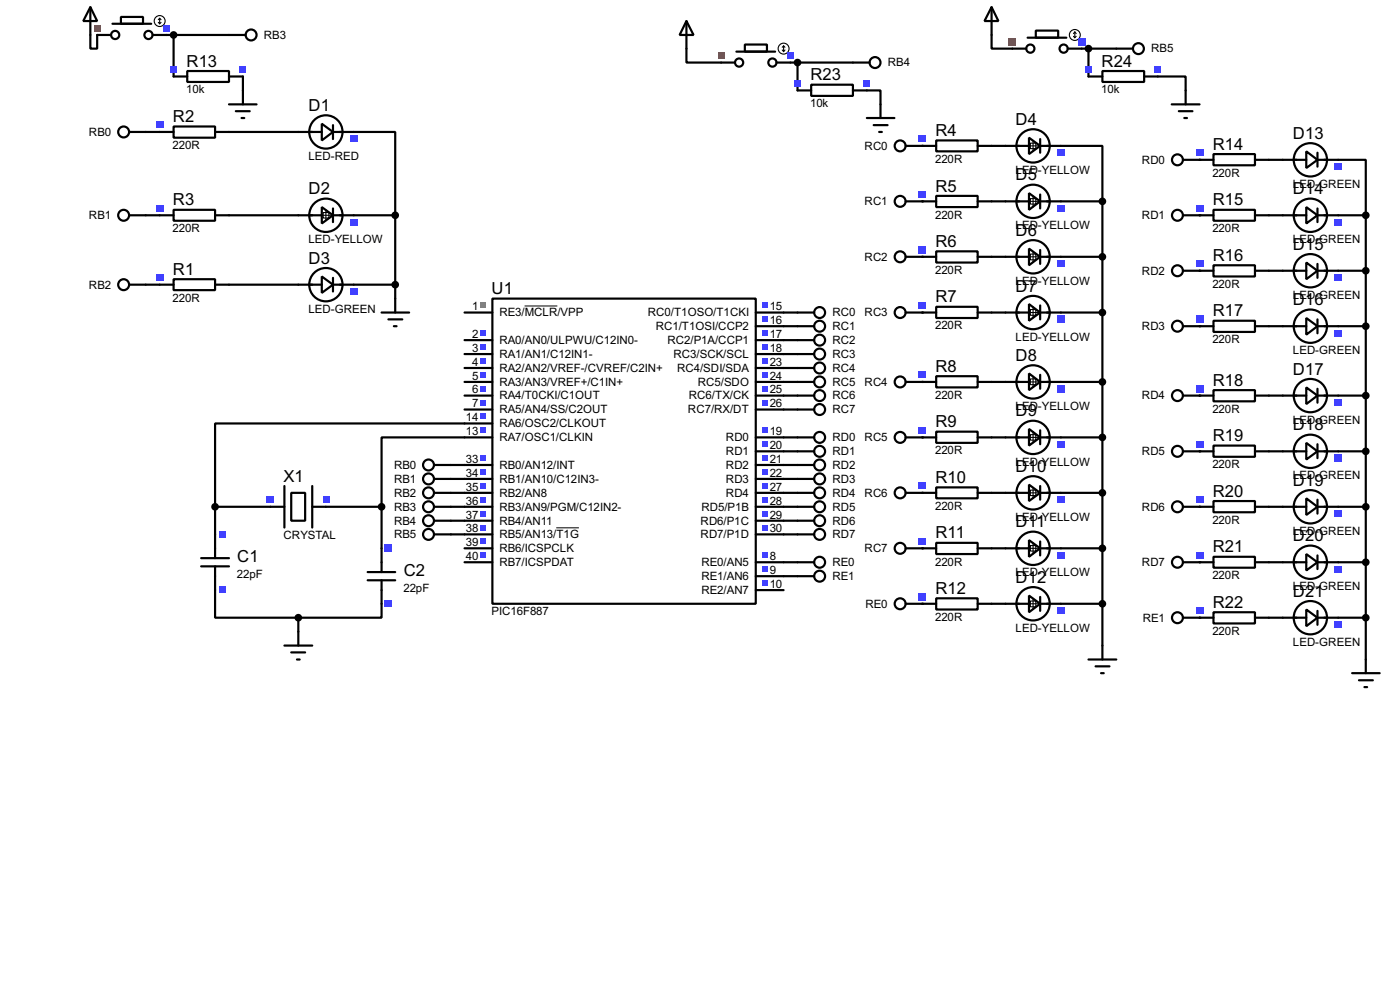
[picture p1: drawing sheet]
<svg xmlns="http://www.w3.org/2000/svg" width="256mm" height="180mm" viewBox="0 0 256 180" stroke-linecap="round" stroke-linejoin="round" font-family="sans-serif">
<g fill="none" stroke="#000" stroke-width=".4">
<path d="M16.6 6.4v2.5h1.2v-2.5M30.5 6.4h11.5M31.8 6.4v7.6M44.5 14v2.6M125.8 8.9v2.6h6.3M144.8 11.5h11.5M146.1 11.5v5.1M158.8 16.6h2.5v2.5M181.7 6.4v2.5h3.8M198.2 8.9h6.3M199.4 8.9v5.1M212.1 14h5.1v2.6"/>
<path d="M26.7 39.4h2.6M26.7 24.2h2.6M42 39.4h12.7M42 24.2h12.7M64.8 24.2h7.6v15.2M64.8 39.4h7.6M72.4 39.4v15.3M181.7 36.9h2.5M181.7 26.7h2.5M194.4 26.7h7.6v10.2M194.4 36.9h7.6M202 36.9v81.3"/>
<path d="M232.5 39.4h2.5M232.5 29.3h2.5M245.2 29.3h5v10.1M245.2 39.4h5M250.2 39.4v81.3M26.7 52.1h2.6M42 52.1h12.7M64.8 52.1h7.6M143.6 59.7h2.5M143.6 57.2h2.5M181.7 47h2.5M181.7 57.2h2.5"/>
<path d="M194.4 47h7.6M194.4 57.2h7.6M232.5 49.6h2.5M232.5 59.7h2.5M245.2 49.6h5M245.2 59.7h5M85.1 77.5h-45.7v15.3M143.6 72.4h2.5M143.6 69.9h2.5M143.6 67.4h2.5M143.6 64.8h2.5M143.6 62.3h2.5"/>
<path d="M143.6 75h2.5M181.7 69.9h2.5M194.4 69.9h7.6M232.5 72.4h2.5M245.2 72.4h5M39.4 92.8v5M39.4 92.8h12.7M52.1 89v7.6M53.4 90.2h2.5v5.1h-2.5zM57.2 92.8h12.7M57.2 89v7.6M69.9 92.8v7.6"/>
<path d="M82.6 92.8h2.5M82.6 90.2h2.5M82.6 85.1h2.5M82.6 87.7h2.5M82.6 95.3h2.5M82.6 97.8h2.5M85.1 80.1h-15.2v12.7M143.6 92.8h2.5M143.6 82.6h2.5M143.6 80.1h2.5M143.6 90.2h2.5M143.6 85.1h2.5"/>
<path d="M143.6 87.7h2.5M143.6 95.3h2.5M143.6 97.8h2.5M181.7 80.1h2.5M181.7 90.2h2.5M194.4 80.1h7.6M194.4 90.2h7.6M232.5 92.8h2.5M232.5 82.6h2.5M245.2 92.8h5M245.2 82.6h5M39.4 108v5.1h15.3"/>
<path d="M54.7 113.1v2.5M69.9 110.5v2.6h-15.2M143.6 102.9h2.5M143.6 105.5h2.5M181.7 100.4h2.5M181.7 110.5h2.5M194.4 100.4h7.6M194.4 110.5h7.6M232.5 102.9h2.5M232.5 113.1h2.5M245.2 102.9h5M245.2 113.1h5"/>
</g>
<g fill="#000">
<circle cx="169" cy="36.9" r=".2"/>
<circle cx="169" cy="26.7" r=".2"/>
<circle cx="219.8" cy="39.4" r=".2"/>
<circle cx="219.8" cy="29.3" r=".2"/>
<circle cx="169" cy="57.2" r=".2"/>
<circle cx="169" cy="47" r=".2"/>
<circle cx="219.8" cy="59.7" r=".2"/>
<circle cx="219.8" cy="49.6" r=".2"/>
<circle cx="169" cy="69.9" r=".2"/>
<circle cx="219.8" cy="72.4" r=".2"/>
<circle cx="169" cy="80.1" r=".2"/>
<circle cx="169" cy="90.2" r=".2"/>
<circle cx="219.8" cy="92.8" r=".2"/>
<circle cx="219.8" cy="82.6" r=".2"/>
<circle cx="169" cy="100.4" r=".2"/>
<circle cx="169" cy="110.5" r=".2"/>
<circle cx="219.8" cy="102.9" r=".2"/>
<circle cx="219.8" cy="113.1" r=".2"/>
</g>
<g fill="#4040ff">
<path d="M48.9 90.9h1.3v1.2h-1.3z"/>
<path d="M59.1 90.9h1.3v1.2h-1.3z"/>
</g>
<path d="M39.4 97.8v4.4M36.9 102.2h5.1M36.9 103.7h5.1M39.4 103.7v4.3" fill="none" stroke="#000" stroke-width=".4"/>
<g fill="#4040ff">
<path d="M40.1 97.2h1.2v1.3h-1.2z"/>
<path d="M40.1 107.4h1.2v1.2h-1.2z"/>
</g>
<path d="M67.4 104.7h5M67.4 106.2h5M69.9 100.4v4.3M69.9 106.2v4.3" fill="none" stroke="#000" stroke-width=".4"/>
<g fill="#4040ff">
<path d="M70.5 99.7h1.3v1.3h-1.3z"/>
<path d="M70.5 109.9h1.3v1.3h-1.3z"/>
</g>
<g fill="none" stroke="#000" stroke-width=".4">
<path d="M54.7 24.2h4.3M59 22.7l2 1.5-2 1.5zM61 22.9v2.6M61 24.2h3.8M52.1 118.2h5.1M53.4 119.4h2.5M54.7 115.6v2.6M54.4 120.7h.5"/>
<circle cx="59.7" cy="24.2" r="3.1"/>
</g>
<circle cx="54.6" cy="113.1" r=".5" fill="#000" stroke="#000" stroke-width=".4"/>
<path d="M64.2 24.8h1.3v1.3h-1.3z" fill="#4040ff"/>
<g fill="none" stroke="#000" stroke-width=".4">
<path d="M54.7 39.4h4.3M59 37.9l2 1.5-2 1.5zM61 38.2v2.5M61 39.4h3.8"/>
<circle cx="59.7" cy="39.4" r="3.1"/>
</g>
<path d="M58.7 39.4h2.1M59.2 38.9h1.1v1h-1.1zM59.7 38.4v2" fill="none" stroke="#000" stroke-width=".2"/>
<path d="M64.2 40.1h1.3v1.2h-1.3z" fill="#4040ff"/>
<g fill="none" stroke="#000" stroke-width=".4">
<path d="M54.7 52.1h4.3M59 50.6l2 1.5-2 1.5zM61 50.9v2.5M61 52.1h3.8"/>
<circle cx="59.7" cy="52.1" r="3.1"/>
</g>
<path d="M64.2 52.8h1.3v1.2h-1.3z" fill="#4040ff"/>
<g fill="none" stroke="#000" stroke-width=".4">
<path d="M17.8 6.4h2.6M20.6 4.4h7.1M22.2 3.1h4v1.3h-4zM28 6.4h2.5"/>
<circle cx="21.1" cy="6.4" r=".75"/>
<circle cx="27.2" cy="6.4" r=".75"/>
</g>
<g fill="none" stroke="#000" stroke-width=".2">
<path d="M29 4.1l.3 .3M29.3 3.4v1M29.3 3.4l-.3 .2M29.3 3.4l.2 .2M29.5 4.1l-.2 .3"/>
<circle cx="29.2" cy="3.9" r="1"/>
</g>
<path d="M17.2 4.5h1.3v1.3h-1.3z" fill="#ff4040"/>
<path d="M29.9 4.5h1.3v1.3h-1.3z" fill="#4040ff"/>
<g fill="none" stroke="#000" stroke-width=".4">
<path d="M132.1 11.5h2.6M134.9 9.5h7.1M136.5 8.2h4v1.3h-4zM142.3 11.5h2.5"/>
<circle cx="135.4" cy="11.5" r=".75"/>
<circle cx="141.5" cy="11.5" r=".75"/>
</g>
<g fill="none" stroke="#000" stroke-width=".2">
<path d="M143.3 9.2l.3 .3M143.6 8.4v1.1M143.6 8.4l-.3 .3M143.6 8.4l.2 .3M143.8 9.2l-.2 .3"/>
<circle cx="143.5" cy="8.9" r="1"/>
</g>
<path d="M131.5 9.6h1.3v1.2h-1.3z" fill="#ff4040"/>
<path d="M144.2 9.6h1.3v1.2h-1.3z" fill="#4040ff"/>
<g fill="none" stroke="#000" stroke-width=".4">
<path d="M185.5 8.9h2.5M188.3 6.9h7.1M189.8 5.6h4.1v1.3h-4.1zM195.6 8.9h2.6"/>
<circle cx="188.7" cy="8.9" r=".75"/>
<circle cx="194.8" cy="8.9" r=".75"/>
</g>
<g fill="none" stroke="#000" stroke-width=".2">
<path d="M196.7 6.7l.2 .2M196.9 5.9v1M196.9 5.9l-.2 .3M196.9 5.9l.3 .3M197.2 6.7l-.3 .2"/>
<circle cx="196.9" cy="6.4" r="1"/>
</g>
<path d="M184.8 7h1.3v1.3h-1.3z" fill="#ff4040"/>
<path d="M197.5 7h1.3v1.3h-1.3z" fill="#4040ff"/>
<path d="M31.8 14h2.5M34.3 13h7.7v2h-7.7zM42 14h2.5" fill="none" stroke="#000" stroke-width=".4"/>
<g fill="#4040ff">
<path d="M31.2 12.1h1.2v1.3h-1.2z"/>
<path d="M43.9 12.1h1.2v1.3h-1.2z"/>
</g>
<g fill="none" stroke="#000" stroke-width=".4">
<path d="M16.6 1.3l1.2 2.6h-2.5zM16.6 1.3v5.1M42 19.1h5M44.5 16.6v2.5M23.7 24.2h3M43.2 20.4h2.6M44.3 21.6h.5M29.3 52.1h2.5M31.8 51.1h7.6v2h-7.6zM39.4 52.1h2.6M69.9 57.2h5.1M71.2 58.5h2.5"/>
<path d="M72.2 59.7h.5M72.4 54.7v2.5"/>
<circle cx="22.6" cy="24.2" r="1"/>
</g>
<path d="M28.6 50.2h1.3v1.3h-1.3z" fill="#4040ff"/>
<g fill="none" stroke="#000" stroke-width=".4">
<path d="M23.7 39.4h3M184.2 26.7h4.3M188.5 25.2l2.1 1.5-2.1 1.5zM190.6 25.5v2.5M190.6 26.7h3.8M23.7 52.1h3M79.6 85.1h3M79.6 87.7h3M79.6 90.2h3"/>
<circle cx="22.6" cy="39.4" r="1"/>
<circle cx="189.2" cy="26.7" r="3.1"/>
<circle cx="22.6" cy="52.1" r="1"/>
<circle cx="78.5" cy="87.7" r="1"/>
<circle cx="78.5" cy="85.1" r="1"/>
<circle cx="78.5" cy="90.2" r="1"/>
</g>
<g fill="#000" stroke="#000" stroke-width=".4">
<circle cx="39.4" cy="92.8" r=".5"/>
<circle cx="69.9" cy="92.8" r=".5"/>
</g>
<path d="M188.3 26.7h2M188.8 26.2h1v1h-1zM189.3 25.7v2" fill="none" stroke="#000" stroke-width=".2"/>
<path d="M193.7 27.4h1.3v1.2h-1.3z" fill="#4040ff"/>
<g fill="none" stroke="#000" stroke-width=".4">
<path d="M184.2 36.9h4.3M188.5 35.4l2.1 1.5-2.1 1.5zM190.6 35.6v2.6M190.6 36.9h3.8"/>
<circle cx="189.2" cy="36.9" r="3.1"/>
</g>
<path d="M188.3 36.9h2M188.8 36.4h1v1h-1zM189.3 35.9v2" fill="none" stroke="#000" stroke-width=".2"/>
<path d="M193.7 37.5h1.3v1.3h-1.3z" fill="#4040ff"/>
<g fill="none" stroke="#000" stroke-width=".4">
<path d="M184.2 47h4.3M188.5 45.5l2.1 1.5-2.1 1.6zM190.6 45.8v2.5M190.6 47h3.8"/>
<circle cx="189.2" cy="47" r="3.1"/>
</g>
<path d="M188.3 47h2M188.8 46.5h1v1.1h-1zM189.3 46v2.1" fill="none" stroke="#000" stroke-width=".2"/>
<path d="M193.7 47.7h1.3v1.2h-1.3z" fill="#4040ff"/>
<g fill="none" stroke="#000" stroke-width=".4">
<path d="M184.2 57.2h4.3M188.5 55.7l2.1 1.5-2.1 1.5zM190.6 55.9v2.6M190.6 57.2h3.8"/>
<circle cx="189.2" cy="57.2" r="3.1"/>
</g>
<path d="M188.3 57.2h2M188.8 56.7h1v1h-1zM189.3 56.2v2" fill="none" stroke="#000" stroke-width=".2"/>
<path d="M193.7 57.8h1.3v1.3h-1.3z" fill="#4040ff"/>
<g fill="none" stroke="#000" stroke-width=".4">
<path d="M184.2 69.9h4.3M188.5 68.4l2.1 1.5-2.1 1.5zM190.6 68.6v2.6M190.6 69.9h3.8"/>
<circle cx="189.2" cy="69.9" r="3.1"/>
</g>
<path d="M188.3 69.9h2M188.8 69.4h1v1h-1zM189.3 68.9v2" fill="none" stroke="#000" stroke-width=".2"/>
<path d="M193.7 70.5h1.3v1.3h-1.3z" fill="#4040ff"/>
<g fill="none" stroke="#000" stroke-width=".4">
<path d="M188.5 78.5l2.1 1.6-2.1 1.5zM190.6 78.8v2.5M184.2 80.1h4.3M190.6 80.1h3.8"/>
<circle cx="189.2" cy="80.1" r="3.1"/>
</g>
<path d="M188.8 79.6h1v1h-1zM189.3 79v2.1M188.3 80.1h2" fill="none" stroke="#000" stroke-width=".2"/>
<path d="M193.7 80.7h1.3v1.3h-1.3z" fill="#4040ff"/>
<g fill="none" stroke="#000" stroke-width=".4">
<path d="M184.2 90.2h4.3M188.5 88.7l2.1 1.5-2.1 1.5zM190.6 89v2.5M190.6 90.2h3.8"/>
<circle cx="189.2" cy="90.2" r="3.1"/>
</g>
<path d="M188.3 90.2h2M188.8 89.7h1v1h-1zM189.3 89.2v2" fill="none" stroke="#000" stroke-width=".2"/>
<path d="M193.7 90.9h1.3v1.2h-1.3z" fill="#4040ff"/>
<g fill="none" stroke="#000" stroke-width=".4">
<path d="M188.5 98.9l2.1 1.5-2.1 1.5zM190.6 99.1v2.6M184.2 100.4h4.3M190.6 100.4h3.8"/>
<circle cx="189.2" cy="100.4" r="3.1"/>
</g>
<path d="M188.8 99.9h1v1h-1zM189.3 99.4v2M188.3 100.4h2" fill="none" stroke="#000" stroke-width=".2"/>
<path d="M193.7 101h1.3v1.3h-1.3z" fill="#4040ff"/>
<g fill="none" stroke="#000" stroke-width=".4">
<path d="M184.2 110.5h4.3M188.5 109l2.1 1.5-2.1 1.6zM190.6 109.3v2.5M190.6 110.5h3.8"/>
<circle cx="189.2" cy="110.5" r="3.1"/>
</g>
<path d="M188.3 110.5h2M188.8 110h1v1.1h-1zM189.3 109.5v2.1" fill="none" stroke="#000" stroke-width=".2"/>
<path d="M193.7 111.2h1.3v1.2h-1.3z" fill="#4040ff"/>
<g fill="none" stroke="#000" stroke-width=".4">
<path d="M235 29.3h4.3M239.3 27.7l2.1 1.6-2.1 1.5zM241.4 28v2.5M241.4 29.3h3.8"/>
<circle cx="240" cy="29.3" r="3.1"/>
</g>
<path d="M244.5 29.9h1.3v1.3h-1.3z" fill="#4040ff"/>
<g fill="none" stroke="#000" stroke-width=".4">
<path d="M235 39.4h4.3M239.3 37.9l2.1 1.5-2.1 1.5zM241.4 38.2v2.5M241.4 39.4h3.8"/>
<circle cx="240" cy="39.4" r="3.1"/>
</g>
<path d="M244.5 40.1h1.3v1.2h-1.3z" fill="#4040ff"/>
<g fill="none" stroke="#000" stroke-width=".4">
<path d="M235 49.6h4.3M239.3 48.1l2.1 1.5-2.1 1.5zM241.4 48.3v2.6M241.4 49.6h3.8"/>
<circle cx="240" cy="49.6" r="3.1"/>
</g>
<path d="M244.5 50.2h1.3v1.3h-1.3z" fill="#4040ff"/>
<g fill="none" stroke="#000" stroke-width=".4">
<path d="M235 59.7h4.3M239.3 58.2l2.1 1.5-2.1 1.6zM241.4 58.5v2.5M241.4 59.7h3.8"/>
<circle cx="240" cy="59.7" r="3.1"/>
</g>
<path d="M244.5 60.4h1.3v1.2h-1.3z" fill="#4040ff"/>
<g fill="none" stroke="#000" stroke-width=".4">
<path d="M235 72.4h4.3M239.3 70.9l2.1 1.5-2.1 1.6zM241.4 71.2v2.5M241.4 72.4h3.8"/>
<circle cx="240" cy="72.4" r="3.1"/>
</g>
<path d="M244.5 73.1h1.3v1.2h-1.3z" fill="#4040ff"/>
<g fill="none" stroke="#000" stroke-width=".4">
<path d="M235 82.6h4.3M239.3 81.1l2.1 1.5-2.1 1.5zM241.4 81.3v2.6M241.4 82.6h3.8"/>
<circle cx="240" cy="82.6" r="3.1"/>
</g>
<path d="M244.5 83.2h1.3v1.3h-1.3z" fill="#4040ff"/>
<g fill="none" stroke="#000" stroke-width=".4">
<path d="M235 92.8h4.3M239.3 91.2l2.1 1.6-2.1 1.5zM241.4 91.5v2.5M241.4 92.8h3.8"/>
<circle cx="240" cy="92.8" r="3.1"/>
</g>
<path d="M244.5 93.4h1.3v1.3h-1.3z" fill="#4040ff"/>
<g fill="none" stroke="#000" stroke-width=".4">
<path d="M235 102.9h4.3M239.3 101.4l2.1 1.5-2.1 1.5zM241.4 101.7v2.5M241.4 102.9h3.8"/>
<circle cx="240" cy="102.9" r="3.1"/>
</g>
<path d="M244.5 103.6h1.3v1.2h-1.3z" fill="#4040ff"/>
<g fill="none" stroke="#000" stroke-width=".4">
<path d="M235 113.1h4.3M239.3 111.6l2.1 1.5-2.1 1.5zM241.4 111.8v2.6M241.4 113.1h3.8"/>
<circle cx="240" cy="113.1" r="3.1"/>
</g>
<path d="M244.5 113.7h1.3v1.3h-1.3z" fill="#4040ff"/>
<g fill="none" stroke="#000" stroke-width=".4">
<path d="M125.8 3.9l1.3 2.5h-2.6zM125.8 3.9v5M146.1 16.6h2.5M148.6 15.5h7.7v2.1h-7.7zM156.3 16.6h2.5M161.3 19.1v2.5M181.7 1.3l1.2 2.6h-2.5zM181.7 1.3v5.1M214.7 19.1h5.1M217.2 16.6v2.5M158.8 21.6h5.1M160.1 22.9h2.5"/>
<path d="M161.1 24.2h.5M216 20.4h2.5M217 21.6h.5"/>
</g>
<g fill="#4040ff">
<path d="M145.5 14.7h1.2v1.2h-1.2z"/>
<path d="M158.2 14.7h1.2v1.2h-1.2z"/>
</g>
<path d="M199.4 14h2.6M202 13h7.6v2h-7.6zM209.6 14h2.5" fill="none" stroke="#000" stroke-width=".4"/>
<g fill="#4040ff">
<path d="M198.8 12.1h1.3v1.3h-1.3z"/>
<path d="M211.5 12.1h1.3v1.3h-1.3z"/>
</g>
<g fill="#000" stroke="#000" stroke-width=".4">
<circle cx="201.9" cy="36.9" r=".5"/>
<circle cx="250.2" cy="39.4" r=".5"/>
<circle cx="201.9" cy="47" r=".5"/>
<circle cx="201.9" cy="57.2" r=".5"/>
<circle cx="250.2" cy="49.6" r=".5"/>
<circle cx="250.2" cy="59.7" r=".5"/>
<circle cx="201.9" cy="69.9" r=".5"/>
<circle cx="250.2" cy="72.4" r=".5"/>
<circle cx="201.9" cy="80.1" r=".5"/>
<circle cx="201.9" cy="90.2" r=".5"/>
<circle cx="250.2" cy="82.6" r=".5"/>
<circle cx="250.2" cy="92.8" r=".5"/>
<circle cx="201.9" cy="110.5" r=".5"/>
<circle cx="201.9" cy="100.4" r=".5"/>
<circle cx="250.2" cy="102.9" r=".5"/>
<circle cx="250.2" cy="113.1" r=".5"/>
</g>
<g fill="none" stroke="#000" stroke-width=".4">
<path d="M165.9 26.7h5.6M171.5 25.7h7.6v2h-7.6zM179.1 26.7h2.6M202 118.2v2.5M199.4 120.7h5.1M200.7 122h2.6M201.7 123.2h.5M247.7 123.2h5.1M249 124.5h2.5M250 125.8h.5M250.2 120.7v2.5"/>
<circle cx="164.9" cy="26.7" r="1"/>
</g>
<path d="M168.3 24.8h1.3v1.3h-1.3z" fill="#4040ff"/>
<g fill="none" stroke="#000" stroke-width=".4">
<path d="M165.9 36.9h5.6M171.5 35.9h7.6v2h-7.6zM179.1 36.9h2.6"/>
<circle cx="164.9" cy="36.9" r="1"/>
</g>
<path d="M168.3 35h1.3v1.2h-1.3z" fill="#4040ff"/>
<g fill="none" stroke="#000" stroke-width=".4">
<path d="M165.9 47h5.6M171.5 46h7.6v2.1h-7.6zM179.1 47h2.6"/>
<circle cx="164.9" cy="47" r="1"/>
</g>
<path d="M168.3 45.1h1.3v1.3h-1.3z" fill="#4040ff"/>
<g fill="none" stroke="#000" stroke-width=".4">
<path d="M165.9 57.2h5.6M171.5 56.2h7.6v2h-7.6zM179.1 57.2h2.6"/>
<circle cx="164.9" cy="57.2" r="1"/>
</g>
<path d="M168.3 55.3h1.3v1.3h-1.3z" fill="#4040ff"/>
<g fill="none" stroke="#000" stroke-width=".4">
<path d="M165.9 69.9h5.6M171.5 68.9h7.6v2h-7.6zM179.1 69.9h2.6"/>
<circle cx="164.9" cy="69.9" r="1"/>
</g>
<path d="M168.3 68h1.3v1.3h-1.3z" fill="#4040ff"/>
<g fill="none" stroke="#000" stroke-width=".4">
<path d="M171.5 79h7.6v2.1h-7.6zM165.9 80.1h5.6M179.1 80.1h2.6"/>
<circle cx="164.9" cy="80.1" r="1"/>
</g>
<path d="M168.3 78.2h1.3v1.2h-1.3z" fill="#4040ff"/>
<g fill="none" stroke="#000" stroke-width=".4">
<path d="M165.9 90.2h5.6M171.5 89.2h7.6v2h-7.6zM179.1 90.2h2.6"/>
<circle cx="164.9" cy="90.2" r="1"/>
</g>
<path d="M168.3 88.3h1.3v1.3h-1.3z" fill="#4040ff"/>
<g fill="none" stroke="#000" stroke-width=".4">
<path d="M171.5 99.4h7.6v2h-7.6zM165.9 100.4h5.6M179.1 100.4h2.6"/>
<circle cx="164.9" cy="100.4" r="1"/>
</g>
<path d="M168.3 98.5h1.3v1.2h-1.3z" fill="#4040ff"/>
<g fill="none" stroke="#000" stroke-width=".4">
<path d="M165.9 110.5h5.6M171.5 109.5h7.6v2.1h-7.6zM179.1 110.5h2.6"/>
<circle cx="164.9" cy="110.5" r="1"/>
</g>
<path d="M168.3 108.6h1.3v1.3h-1.3z" fill="#4040ff"/>
<g fill="none" stroke="#000" stroke-width=".4">
<path d="M216.7 29.3h5.6M222.3 28.2h7.6v2.1h-7.6zM229.9 29.3h2.6"/>
<circle cx="215.7" cy="29.3" r="1"/>
</g>
<path d="M219.1 27.4h1.3v1.2h-1.3z" fill="#4040ff"/>
<g fill="none" stroke="#000" stroke-width=".4">
<path d="M216.7 39.4h5.6M222.3 38.4h7.6v2h-7.6zM229.9 39.4h2.6"/>
<circle cx="215.7" cy="39.4" r="1"/>
</g>
<path d="M219.1 37.5h1.3v1.3h-1.3z" fill="#4040ff"/>
<g fill="none" stroke="#000" stroke-width=".4">
<path d="M216.7 49.6h5.6M222.3 48.6h7.6v2h-7.6zM229.9 49.6h2.6"/>
<circle cx="215.7" cy="49.6" r="1"/>
</g>
<path d="M219.1 47.7h1.3v1.2h-1.3z" fill="#4040ff"/>
<g fill="none" stroke="#000" stroke-width=".4">
<path d="M216.7 59.7h5.6M222.3 58.7h7.6v2.1h-7.6zM229.9 59.7h2.6"/>
<circle cx="215.7" cy="59.7" r="1"/>
</g>
<path d="M219.1 57.8h1.3v1.3h-1.3z" fill="#4040ff"/>
<g fill="none" stroke="#000" stroke-width=".4">
<path d="M216.7 72.4h5.6M222.3 71.4h7.6v2.1h-7.6zM229.9 72.4h2.6"/>
<circle cx="215.7" cy="72.4" r="1"/>
</g>
<path d="M219.1 70.5h1.3v1.3h-1.3z" fill="#4040ff"/>
<g fill="none" stroke="#000" stroke-width=".4">
<path d="M216.7 82.6h5.6M222.3 81.6h7.6v2h-7.6zM229.9 82.6h2.6"/>
<circle cx="215.7" cy="82.6" r="1"/>
</g>
<path d="M219.1 80.7h1.3v1.3h-1.3z" fill="#4040ff"/>
<g fill="none" stroke="#000" stroke-width=".4">
<path d="M216.7 92.8h5.6M222.3 91.7h7.6v2.1h-7.6zM229.9 92.8h2.6"/>
<circle cx="215.7" cy="92.8" r="1"/>
</g>
<path d="M219.1 90.9h1.3v1.2h-1.3z" fill="#4040ff"/>
<g fill="none" stroke="#000" stroke-width=".4">
<path d="M216.7 102.9h5.6M222.3 101.9h7.6v2h-7.6zM229.9 102.9h2.6"/>
<circle cx="215.7" cy="102.9" r="1"/>
</g>
<path d="M219.1 101h1.3v1.3h-1.3z" fill="#4040ff"/>
<g fill="none" stroke="#000" stroke-width=".4">
<path d="M216.7 113.1h5.6M222.3 112.1h7.6v2h-7.6zM229.9 113.1h2.6"/>
<circle cx="215.7" cy="113.1" r="1"/>
</g>
<path d="M219.1 111.2h1.3v1.2h-1.3z" fill="#4040ff"/>
<g fill="none" stroke="#000" stroke-width=".4">
<path d="M42 6.4h3M156.3 11.5h3M204.5 8.9h3.1M29.3 24.2h2.5M31.8 23.2h7.6v2h-7.6zM39.4 24.2h2.6M146.1 57.2h3.1M146.1 59.7h3.1M146.1 62.3h3.1M146.1 64.8h3.1M146.1 67.4h3.1M146.1 69.9h3.1"/>
<path d="M146.1 72.4h3.1M146.1 75h3.1M79.6 92.8h3M79.6 95.3h3M79.6 97.8h3M146.1 80.1h3.1M146.1 82.6h3.1M146.1 85.1h3.1M146.1 87.7h3.1M146.1 90.2h3.1M146.1 92.8h3.1M146.1 95.3h3.1"/>
<path d="M146.1 97.8h3.1M146.1 102.9h3.1M146.1 105.5h3.1"/>
<circle cx="46" cy="6.4" r="1"/>
<circle cx="160.3" cy="11.5" r="1"/>
<circle cx="208.5" cy="8.9" r="1"/>
<circle cx="150.1" cy="59.7" r="1"/>
<circle cx="150.1" cy="57.2" r="1"/>
<circle cx="150.1" cy="75" r="1"/>
<circle cx="150.1" cy="67.4" r="1"/>
<circle cx="150.1" cy="69.9" r="1"/>
<circle cx="150.1" cy="72.4" r="1"/>
<circle cx="150.1" cy="64.8" r="1"/>
<circle cx="150.1" cy="62.3" r="1"/>
<circle cx="78.5" cy="92.8" r="1"/>
<circle cx="78.5" cy="95.3" r="1"/>
<circle cx="78.5" cy="97.8" r="1"/>
<circle cx="150.1" cy="97.8" r="1"/>
<circle cx="150.1" cy="85.1" r="1"/>
<circle cx="150.1" cy="82.6" r="1"/>
<circle cx="150.1" cy="95.3" r="1"/>
<circle cx="150.1" cy="80.1" r="1"/>
<circle cx="150.1" cy="87.7" r="1"/>
<circle cx="150.1" cy="90.2" r="1"/>
<circle cx="150.1" cy="92.8" r="1"/>
<circle cx="150.1" cy="105.5" r="1"/>
<circle cx="150.1" cy="102.9" r="1"/>
</g>
<g fill="#000" stroke="#000" stroke-width=".4">
<circle cx="31.8" cy="6.4" r=".5"/>
<circle cx="146.1" cy="11.5" r=".5"/>
<circle cx="199.4" cy="8.9" r=".5"/>
<circle cx="72.4" cy="39.4" r=".5"/>
<circle cx="72.4" cy="52.1" r=".5"/>
</g>
<path d="M28.6 22.3h1.3v1.2h-1.3z" fill="#4040ff"/>
<path d="M29.3 39.4h2.5M31.8 38.4h7.6v2h-7.6zM39.4 39.4h2.6" fill="none" stroke="#000" stroke-width=".4"/>
<path d="M28.6 37.5h1.3v1.3h-1.3z" fill="#4040ff"/>
<g fill="none" stroke="#000" stroke-width=".4">
<path d="M85.1 57.2h5.1M90.2 54.7h48.3v55.8h-48.3zM138.5 57.2h5.1M138.5 59.7h5.1M85.1 64.8h5.1M85.1 67.4h5.1M85.1 72.4h5.1M85.1 75h5.1M85.1 77.5h5.1M85.1 69.9h5.1M85.1 62.3h5.1M138.5 64.8h5.1"/>
<path d="M138.5 67.4h5.1M138.5 72.4h5.1M138.5 75h5.1M138.5 69.9h5.1M138.5 62.3h5.1M85.1 85.1h5.1M85.1 87.7h5.1M85.1 90.2h5.1M85.1 80.1h5.1M85.1 92.8h5.1M85.1 95.3h5.1M85.1 97.8h5.1"/>
<path d="M138.5 85.1h5.1M138.5 87.7h5.1M138.5 90.2h5.1M138.5 80.1h5.1M138.5 92.8h5.1M138.5 95.3h5.1M138.5 97.8h5.1M138.5 82.6h5.1M85.1 102.9h5.1M85.1 100.4h5.1M138.5 102.9h5.1M138.5 108h5.1"/>
<path d="M138.5 105.5h5.1"/>
</g>
<path d="M96.1 56h6M101.9 96.6h4.2" fill="none" stroke="#000" stroke-width=".18"/>
<path d="M88.1 55.4h1v1h-1z" fill="#808080"/>
<g fill="#4040ff">
<path d="M88.1 63h1v1.1h-1z"/>
<path d="M88.1 65.6h1v1h-1z"/>
<path d="M88.1 70.7h1v1h-1z"/>
<path d="M88.1 73.2h1v1h-1z"/>
<path d="M88.1 83.4h1v1h-1z"/>
<path d="M88.1 85.9h1v1h-1z"/>
<path d="M88.1 88.4h1v1.1h-1z"/>
<path d="M88.1 78.3h1v1h-1z"/>
<path d="M88.1 75.7h1v1.1h-1z"/>
<path d="M139.6 91h1v1h-1z"/>
<path d="M139.6 93.5h1v1h-1z"/>
<path d="M139.6 96.1h1v1h-1z"/>
<path d="M139.6 65.6h1v1h-1z"/>
<path d="M139.6 68.1h1v1h-1z"/>
<path d="M139.6 63h1v1.1h-1z"/>
<path d="M139.6 60.5h1v1h-1z"/>
<path d="M139.6 58h1v1h-1z"/>
<path d="M139.6 55.4h1v1h-1z"/>
<path d="M88.1 101.1h1v1.1h-1z"/>
<path d="M88.1 98.6h1v1h-1z"/>
<path d="M88.1 96.1h1v1h-1z"/>
<path d="M88.1 93.5h1v1h-1z"/>
<path d="M139.6 85.9h1v1h-1z"/>
<path d="M139.6 83.4h1v1h-1z"/>
<path d="M139.6 80.8h1v1h-1z"/>
<path d="M139.6 78.3h1v1h-1z"/>
<path d="M139.6 73.2h1v1h-1z"/>
<path d="M139.6 70.7h1v1h-1z"/>
<path d="M139.6 106.2h1v1h-1z"/>
<path d="M139.6 103.7h1v1h-1z"/>
<path d="M139.6 101.1h1v1.1h-1z"/>
<path d="M88.1 68.1h1v1h-1z"/>
<path d="M139.6 88.4h1v1.1h-1z"/>
<path d="M88.1 91h1v1h-1z"/>
<path d="M88.1 60.5h1v1h-1z"/>
</g>
<g font-size="3.4">
<text x="34.2" y="12.2">R13</text>
<text x="148.5" y="14.7">R23</text>
<text x="201.8" y="12.2">R24</text>
<text x="31.7" y="22.4">R2</text>
<text x="56.5" y="20.3">D1</text>
<text x="186.1" y="22.9">D4</text>
<text x="171.4" y="24.9">R4</text>
<text x="222.2" y="27.4">R14</text>
<text x="236.9" y="25.4">D13</text>
<text x="56.5" y="35.6">D2</text>
<text x="171.4" y="35.1">R5</text>
<text x="186.1" y="33">D5</text>
<text x="236.9" y="35.6">D14</text>
<text x="31.7" y="37.6">R3</text>
<text x="222.2" y="37.6">R15</text>
<text x="171.4" y="45.2">R6</text>
<text x="186.1" y="43.2">D6</text>
<text x="222.2" y="47.8">R16</text>
<text x="236.9" y="45.7">D15</text>
<text x="31.7" y="50.3">R1</text>
<text x="56.5" y="48.3">D3</text>
<text x="90.1" y="53.9">U1</text>
<text x="186.1" y="53.3">D7</text>
<text x="171.4" y="55.4">R7</text>
<text x="222.2" y="57.9">R17</text>
<text x="236.9" y="55.9">D16</text>
<text x="171.4" y="68.1">R8</text>
<text x="186.1" y="66.1">D8</text>
<text x="222.2" y="70.6">R18</text>
<text x="236.9" y="68.6">D17</text>
<text x="186.1" y="76.2">D9</text>
<text x="171.4" y="78.2">R9</text>
<text x="222.2" y="80.8">R19</text>
<text x="236.9" y="78.8">D18</text>
<text x="52" y="88.2">X1</text>
<text x="171.4" y="88.4">R10</text>
<text x="186.1" y="86.4">D10</text>
<text x="236.9" y="88.9">D19</text>
<text x="222.2" y="90.9">R20</text>
<text x="171.4" y="98.6">R11</text>
<text x="186.1" y="96.5">D11</text>
<text x="222.2" y="101.1">R21</text>
<text x="236.9" y="99.1">D20</text>
<text x="43.5" y="102.9">C1</text>
<text x="74" y="105.5">C2</text>
<text x="186.1" y="106.7">D12</text>
<text x="171.4" y="108.7">R12</text>
<text x="222.2" y="111.3">R22</text>
<text x="236.9" y="109.2">D21</text>
</g>
<g font-size="2.4">
<text x="48.3" y="7.1">RB3</text>
<text x="210.9" y="9.6">RB5</text>
<text x="34.1" y="17.1">10k</text>
<text x="162.6" y="12.2">RB4</text>
<text x="201.8" y="17.1">10k</text>
<text x="148.4" y="19.7">10k</text>
<text x="16.3" y="24.9">RB0</text>
<text x="31.6" y="27.3">220R</text>
<text x="56.5" y="29.3">LED-RED</text>
<text x="158.4" y="27.4">RC0</text>
<text x="171.3" y="29.8">220R</text>
<text x="209.2" y="30">RD0</text>
<text x="186" y="31.9">LED-YELLOW</text>
<text x="222.1" y="32.4">220R</text>
<text x="236.8" y="34.4">LED-GREEN</text>
<text x="16.3" y="40.1">RB1</text>
<text x="158.4" y="37.6">RC1</text>
<text x="171.3" y="40">220R</text>
<text x="186" y="42">LED-YELLOW</text>
<text x="209.2" y="40.1">RD1</text>
<text x="31.6" y="42.5">220R</text>
<text x="56.5" y="44.6">LED-YELLOW</text>
<text x="158.4" y="47.7">RC2</text>
<text x="222.1" y="42.5">220R</text>
<text x="236.8" y="44.6">LED-GREEN</text>
<text x="16.3" y="52.8">RB2</text>
<text x="171.3" y="50.1">220R</text>
<text x="186" y="52.2">LED-YELLOW</text>
<text x="209.2" y="50.3">RD2</text>
<text x="222.1" y="52.7">220R</text>
<text x="31.6" y="55.2">220R</text>
<text x="56.5" y="57.3">LED-GREEN</text>
<text x="86.5" y="56.8">1</text>
<text x="91.5" y="57.9">RE3/MCLR/VPP</text>
<text x="118.7" y="57.9">RC0/T1OSO/T1CKI</text>
<text x="141" y="59.3">16</text>
<text x="141" y="56.8">15</text>
<text x="152.5" y="57.9">RC0</text>
<text x="158.4" y="57.9">RC3</text>
<text x="236.8" y="54.7">LED-GREEN</text>
<text x="86.5" y="64.4">3</text>
<text x="86.5" y="61.9">2</text>
<text x="91.5" y="65.5">RA1/AN1/C12IN1-</text>
<text x="91.5" y="63">RA0/AN0/ULPWU/C12IN0-</text>
<text x="120.1" y="60.4">RC1/T1OSI/CCP2</text>
<text x="122.3" y="63">RC2/P1A/CCP1</text>
<text x="123.4" y="65.5">RC3/SCK/SCL</text>
<text x="141" y="64.4">18</text>
<text x="141" y="61.9">17</text>
<text x="152.5" y="60.4">RC1</text>
<text x="152.5" y="63">RC2</text>
<text x="152.5" y="65.5">RC3</text>
<text x="171.3" y="60.3">220R</text>
<text x="186" y="62.4">LED-YELLOW</text>
<text x="209.2" y="60.4">RD3</text>
<text x="222.1" y="62.8">220R</text>
<text x="236.8" y="64.9">LED-GREEN</text>
<text x="86.5" y="67">4</text>
<text x="86.5" y="72">6</text>
<text x="86.5" y="69.5">5</text>
<text x="91.5" y="68.1">RA2/AN2/VREF-/CVREF/C2IN+</text>
<text x="91.5" y="70.6">RA3/AN3/VREF+/C1IN+</text>
<text x="124" y="68.1">RC4/SDI/SDA</text>
<text x="127.8" y="70.6">RC5/SDO</text>
<text x="141" y="67">23</text>
<text x="141" y="69.5">24</text>
<text x="141" y="72">25</text>
<text x="152.5" y="68.1">RC4</text>
<text x="152.5" y="70.6">RC5</text>
<text x="158.4" y="70.6">RC4</text>
<text x="85.4" y="77.1">14</text>
<text x="86.5" y="74.6">7</text>
<text x="91.5" y="73.1">RA4/T0CKI/C1OUT</text>
<text x="91.5" y="75.7">RA5/AN4/SS/C2OUT</text>
<text x="126" y="75.7">RC7/RX/DT</text>
<text x="126.2" y="73.1">RC6/TX/CK</text>
<text x="141" y="74.6">26</text>
<text x="152.5" y="73.1">RC6</text>
<text x="152.5" y="75.7">RC7</text>
<text x="171.3" y="73">220R</text>
<text x="186" y="75.1">LED-YELLOW</text>
<text x="209.2" y="73.1">RD4</text>
<text x="222.1" y="75.5">220R</text>
<text x="236.8" y="77.6">LED-GREEN</text>
<text x="85.4" y="79.7">13</text>
<text x="91.5" y="80.8">RA7/OSC1/CLKIN</text>
<text x="91.5" y="78.2">RA6/OSC2/CLKOUT</text>
<text x="133" y="83.3">RD1</text>
<text x="133" y="80.8">RD0</text>
<text x="141" y="82.2">20</text>
<text x="141" y="79.7">19</text>
<text x="152.5" y="80.8">RD0</text>
<text x="152.5" y="83.3">RD1</text>
<text x="158.4" y="80.8">RC5</text>
<text x="171.3" y="83.2">220R</text>
<text x="209.2" y="83.3">RD5</text>
<text x="72.2" y="85.8">RB0</text>
<text x="72.2" y="88.4">RB1</text>
<text x="85.4" y="84.7">33</text>
<text x="85.4" y="87.3">34</text>
<text x="85.4" y="89.8">35</text>
<text x="91.5" y="85.8">RB0/AN12/INT</text>
<text x="91.5" y="88.4">RB1/AN10/C12IN3-</text>
<text x="133" y="88.4">RD3</text>
<text x="133" y="85.8">RD2</text>
<text x="141" y="87.3">22</text>
<text x="141" y="84.7">21</text>
<text x="141" y="89.8">27</text>
<text x="152.5" y="85.8">RD2</text>
<text x="152.5" y="88.4">RD3</text>
<text x="186" y="85.2">LED-YELLOW</text>
<text x="222.1" y="85.7">220R</text>
<text x="236.8" y="87.8">LED-GREEN</text>
<text x="72.2" y="90.9">RB2</text>
<text x="72.2" y="93.5">RB3</text>
<text x="85.4" y="94.9">37</text>
<text x="85.4" y="92.4">36</text>
<text x="91.5" y="90.9">RB2/AN8</text>
<text x="91.5" y="93.5">RB3/AN9/PGM/C12IN2-</text>
<text x="128.5" y="93.5">RD5/P1B</text>
<text x="133" y="90.9">RD4</text>
<text x="141" y="92.4">28</text>
<text x="141" y="94.9">29</text>
<text x="152.5" y="90.9">RD4</text>
<text x="152.5" y="93.5">RD5</text>
<text x="158.4" y="90.9">RC6</text>
<text x="171.3" y="93.3">220R</text>
<text x="186" y="95.4">LED-YELLOW</text>
<text x="209.2" y="93.5">RD6</text>
<text x="222.1" y="95.9">220R</text>
<text x="51.9" y="98.7">CRYSTAL</text>
<text x="72.2" y="96">RB4</text>
<text x="72.2" y="98.5">RB5</text>
<text x="85.4" y="100">39</text>
<text x="85.4" y="97.4">38</text>
<text x="91.5" y="101.1">RB6/ICSPCLK</text>
<text x="91.5" y="98.5">RB5/AN13/T1G</text>
<text x="91.5" y="96">RB4/AN11</text>
<text x="128.3" y="96">RD6/P1C</text>
<text x="128.3" y="98.5">RD7/P1D</text>
<text x="141" y="97.4">30</text>
<text x="152.5" y="96">RD6</text>
<text x="152.5" y="98.5">RD7</text>
<text x="158.4" y="101.1">RC7</text>
<text x="236.8" y="97.9">LED-GREEN</text>
<text x="43.4" y="105.9">22pF</text>
<text x="85.4" y="102.5">40</text>
<text x="91.5" y="103.6">RB7/ICSPDAT</text>
<text x="128.5" y="106.2">RE1/AN6</text>
<text x="128.5" y="103.6">RE0/AN5</text>
<text x="141" y="107.6">10</text>
<text x="141" y="105.1">9</text>
<text x="141" y="102.5">8</text>
<text x="152.5" y="103.6">RE0</text>
<text x="152.5" y="106.2">RE1</text>
<text x="171.3" y="103.5">220R</text>
<text x="186" y="105.5">LED-YELLOW</text>
<text x="209.2" y="103.6">RD7</text>
<text x="222.1" y="106">220R</text>
<text x="73.9" y="108.4">22pF</text>
<text x="90" y="112.6">PIC16F887</text>
<text x="128.5" y="108.7">RE2/AN7</text>
<text x="158.5" y="111.2">RE0</text>
<text x="171.3" y="113.7">220R</text>
<text x="209.3" y="113.8">RE1</text>
<text x="236.8" y="108.1">LED-GREEN</text>
<text x="186" y="115.7">LED-YELLOW</text>
<text x="222.1" y="116.2">220R</text>
<text x="236.8" y="118.2">LED-GREEN</text>
</g>
</svg>
